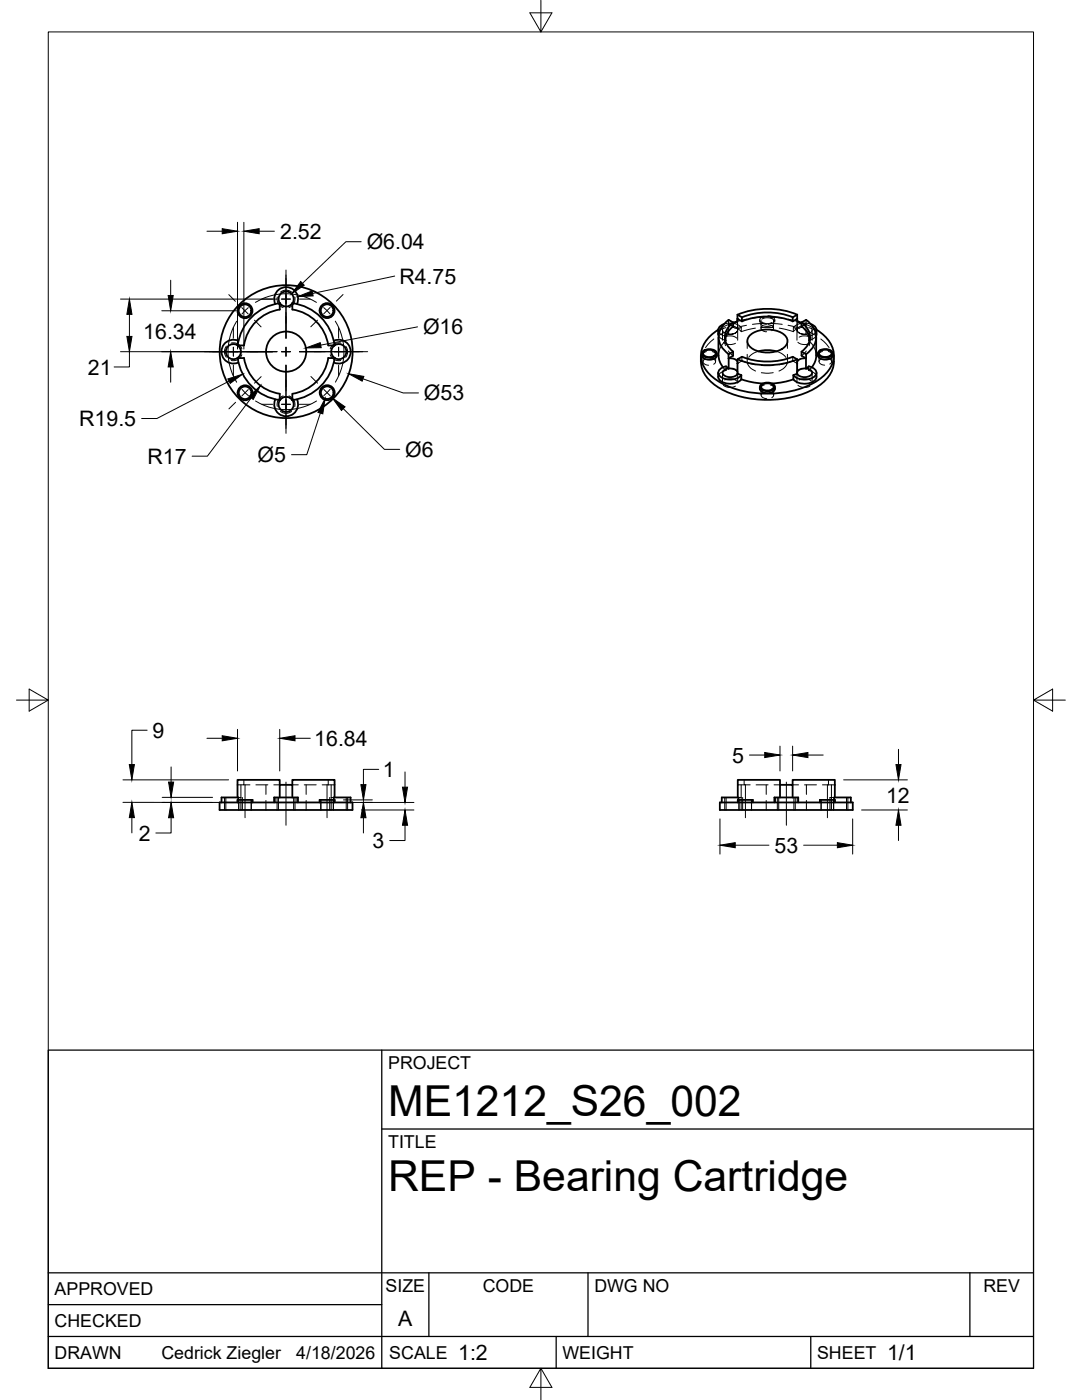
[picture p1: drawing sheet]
<svg xmlns="http://www.w3.org/2000/svg" width="216mm" height="279mm" viewBox="0 0 216 279" stroke-linecap="round" stroke-linejoin="round" font-family="sans-serif">
<!-- layer: Hidden -->
<g fill="none" stroke="#000" stroke-width=".2">
<path d="M55.3 59.3v.6l.2 .7M56 58.3a1.78 1.78 0 0 1 2.2 0M58.8 59.3v.6l-.2 .7M45.2 69.1a1.78 1.78 0 0 0 0 2.2M46.2 68.5l.6-.1 .7 .2M47.4 68.9a1.5 1.5 0 0 1 0 2.6M47.5 71.8l-.7 .2-.7-.1M55.5 79.8l-.2 .7v.6M55.8 60.5a1.5 1.5 0 0 0 2.5 0M55.8 79.9a1.5 1.5 0 0 1 2.5 0M58.6 79.8l.2 .7v.6M66.7 71.8l.7 .2 .6-.1"/>
<path d="M66.8 68.9a1.5 1.5 0 0 0 0 2.6M68 68.5l-.6-.1-.7 .2M69 69.1a1.78 1.78 0 0 1 0 2.2M140.2 70.4l-.4 1.8M140.3 70.5v1.7M140.7 71.7a.61 .61 0 0 0-.4 .7 .61 .61 0 0 0 .7 .4l.4 .1M140.9 70.2l-.6 .3-.3 .5M141.6 71.5a.78 .78 0 0 1 .9 .2 .78 .78 0 0 1 .1 .8l-.2 .2M142.1 70.2l.7 .3 .2 .5M142.4 67.6l-1.6 1.8M142.8 70.5v1.7M143.4 67l.5 .6 1 .3"/>
<path d="M143.5 66.4l.4 .4 1 .3M144.2 65.8v2.1M144.2 74.4v2.1M144.3 73.3l.6 .6M144.3 65.5a.69 .69 0 0 0 .5 1.1l.6 .1-.5 .4M144.4 68.3a2.24 2.24 0 0 0 2.3 .2M144.4 76.9a2.18 2.18 0 0 0 2.3 .2M144.6 67.3a2.24 2.24 0 0 1 2.4 .2M144.6 75.8a2.19 2.19 0 0 1 2.4 .3M144.6 67.3v.8M144.6 67.7l.2 1.3M144.8 65.4l-1.1 .5-.4 .8"/>
<path d="M144.9 73.9l-1.3 .6-.3 .7M144.9 67.9l-1.1 1.3-.3 .8-.1 1M144.9 67.1v.8M144.9 73.1v.8M145.3 70l1 1M145.4 66.7a1.55 1.55 0 0 0 1.8-.9v-.1a1.17 1.17 0 0 1-1.6 1zM145.4 73.6a1.5 1.5 0 0 1 1.8 .8v.2v-.4M145.4 63.8v.8M145.4 64.6l.9 .6M145.4 65a1.66 1.66 0 0 1 1.8 .7l.7-.3M145.4 64.6v2.1M145.5 65.9l-2.1 1.1"/>
<path d="M146 65.3l1.1 .3 .8 .6M146.3 64.6h-.9M146.3 64.4l-3 1.4M146.3 64.5h-.8l-1.1 .2M146.4 64.6l1.1 .4 .4 .4M147.2 63.8v2M147.2 72.4v2M147.2 65.8v2.1M147.2 74.4v2.1M147.9 65.4v.8M148 71.2v.8l2.7 .8M148 72l-.8 .5v-.3"/>
<path d="M148.9 64.9l-2.3 .6M149 63.7l-2 .5M149.1 68.1v1.4M149.1 70.7v1.5M149.1 72.4l.3 .6 .5 .6 .9 .4M150.7 65.5l-2.8 .7M151.3 70.1l-1 .4-.9 .8M151.6 63.9v.4M151.8 64.7a2.19 2.19 0 0 0 2.4 .2M151.8 63.9v1.6M151.9 77.2v1.6M151.9 72.9h2.4"/>
<path d="M151.9 65.4h2.4M151.9 74.4l.9 .1 1.5-.1M152 64.2a1.84 1.84 0 0 0 2 .2M152 63.7a2.21 2.21 0 0 1 2.4 .2M152 63.2a.73 .73 0 0 0-.4 .9 .73 .73 0 0 0 .8 .5l.6 .1M152.2 76.5h1.9M152.2 65a.6 .6 0 0 0-.3 .7 .6 .6 0 0 0 .6 .4l.5 .1M152.2 63.4a1.84 1.84 0 0 1 2 .1M152.2 78.3a.62 .62 0 0 0-.3 .8 .62 .62 0 0 0 .7 .4l.4 .1M152.5 63.3l-2.4 .2M152.5 64.6l-2.4 .1M152.5 76.8l-.6 .3-.3 .5"/>
<path d="M153.2 64.8a.8 .8 0 0 1 .8 .2 .8 .8 0 0 1 .2 .8l-.2 .2M153.2 78.1a.79 .79 0 0 1 .9 .2 .79 .79 0 0 1 .1 .9l-.2 .2M153.2 63a1.01 1.01 0 0 1 1.3 1.1l-.3 .4M153.7 64.6l2.4 .1M153.7 76.8l.7 .3 .2 .5M153.7 63.3l2.4 .2M154.3 63.9v1.6M154.4 77.2v1.6M154.6 63.9v.4M155 70.1l.9 .4 .9 .8M155.5 65.5l2.8 .7M157.1 72.5l-.2 .5-.6 .6-.9 .4"/>
<path d="M157.1 68.1v1.4M157.1 70.7v1.5M157.2 63.7l2 .5M157.2 64.9l2.4 .6M158.2 72l-2.7 .8M158.2 72l.9 .5v-.3M158.2 71.2v.8M158.3 65.4v.8M159 63.8v4.1M159 72.4v4.1M159.1 64v1.7M159.2 68.3a2.24 2.24 0 0 0 2.4 .2"/>
<path d="M159.2 76.9a2.18 2.18 0 0 0 2.4 .2M159.5 67.3a2.24 2.24 0 0 1 2.4 .2M159.5 75.8a2.19 2.19 0 0 1 2.4 .3M159.8 64.6l-1.1 .4-.4 .4 .8 .3M159.9 64.6h.9M159.9 64.4l3 1.4M159.9 64.5h.8l1.1 .2M160.2 65.3l-1.1 .3-.8 .6M160.7 65.9l2.1 1.1M160.8 65a1.31 1.31 0 0 0-1.8 1 1.63 1.63 0 0 0 1.8 .7 1.55 1.55 0 0 1-1.8-.9l.1-.1M160.8 64.6v2.1M160.8 73.6a1.5 1.5 0 0 0-1.8 .8l.1 .2v-.4"/>
<path d="M160.8 66.7l.6 .4M160.8 63.8v.8M160.8 64.6l-.9 .6M160.9 70l-1 1M161.4 73.9l1.2 .6 .3 .7M161.4 67.9l1 1.3 .3 .8 .2 1M161.4 67.1v.8M161.4 73.1v.8M161.4 65.4l1.2 .5 .3 .8M161.6 67.7l-.1 1.3M161.6 67.3v.8M161.9 65.5a.78 .78 0 0 1 0 .8 .78 .78 0 0 1-.8 .4h-.3"/>
<path d="M162 73.3l-.6 .6M162.1 65.8v2.1M162.1 74.4v2.1M162.7 66.4l-.4 .4-.9 .3M162.9 67l-.6 .6-.9 .3M163.4 70.5v1.7M163.8 67.6l1.6 1.8M163.8 71.6a.61 .61 0 0 0-.3 .8 .61 .61 0 0 0 .6 .4l.4 .1M164.1 70.1l-.7 .4-.2 .4M164.8 71.5a.78 .78 0 0 1 .8 .2 .78 .78 0 0 1 .2 .8l-.2 .2M165.3 70.1l.7 .4 .2 .4M165.9 70.5v1.7"/>
<path d="M166 70.4l.4 1.8M56 82.1a1.78 1.78 0 0 0 2.2 0M45.1 159.2v2.4M47.4 159.6h.1M47.4 159.6v.5M47.6 159.2h.5M47.6 159.6v.5M47.6 159.6v2M48.1 156.6v5M48.7 155.6v1h-1.3M48.7 156.6h1.2M50.1 159.6v2"/>
<path d="M50.4 159.6v.5M51.1 156.6h2.3M53.1 156.6v1.9M53.1 159.7v1.9M54.6 156.6h1.2M54.9 159.2v.9M55.6 159.2v2.4M58.3 156.6h1.2M58.6 159.2v2.4M59.2 159.2v.9M60.7 156.6h2.4M61.1 156.6v1.9"/>
<path d="M61.1 159.7v1.9M63.8 159.6h.1M63.8 159.6v.5M64 159.6v2M64.3 156.6h1.2M65.5 155.6v1M65.5 156.6h1.3M66.1 159.2h.5M66.1 156.6v5M66.5 159.6v2M66.6 159.6v.5M66.8 159.6v.5"/>
<path d="M69.1 159.2v2.4M144.9 159.2v2.4M147.2 159.6h.1M147.2 159.6v.5M147.2 156.6h1.3M147.4 159.2h.5M147.4 159.6v.5M147.4 159.6v2M147.9 156.6v5M148.5 155.6v1h1.2M149.9 159.6v2M150.2 159.6v.5"/>
<path d="M150.9 156.6h2.4M152.9 156.6v1.9M152.9 159.7v1.9M154.5 156.6h1.1M154.7 159.2v.9M155.4 159.2v2.4M158.2 156.6h1.1M158.4 159.2v2.4M159.1 159.2v.9M160.5 156.6h2.4M160.9 156.6v1.9M160.9 159.7v1.9"/>
<path d="M163.6 159.6v.5M163.8 159.6v2M163.9 159.6v2M164.1 156.6h1.2M165.3 156.6h1.3M165.3 155.6v1M165.6 159.2h.8M165.9 156.6v5M166.3 159.6v2M166.4 159.6v.5M166.6 159.6v.5M168.9 159.2v2.4"/>
</g>
<!-- layer: Visible -->
<g fill="none" stroke="#000" stroke-width=".36">
<path d="M47.4 71.5h1.3M47.4 68.9a1.51 1.51 0 0 0-2.3 1.3 1.51 1.51 0 0 0 2.3 1.2M47.4 71.4h.1M47.4 71.4a9.7 9.7 0 0 0 8.4 8.4M47.4 68.9h.1M47.6 68a2.38 2.38 0 0 0-3.4 2.2 2.38 2.38 0 0 0 3.4 2.1M48.7 68.9h-1.3a1.49 1.49 0 0 1 0 2.5M48.7 71.4a8.5 8.5 0 0 0 7.1 7.2M54.9 60.7a2.38 2.38 0 0 1 2.2-3.4 2.38 2.38 0 0 1 2.2 3.4M54.9 79.7a2.38 2.38 0 0 0 2.2 3.4 2.38 2.38 0 0 0 2.2-3.4M55.8 78.6v1.3a1.51 1.51 0 0 0 1.3 2.3 1.51 1.51 0 0 0 1.3-2.3M55.8 61.8a8.5 8.5 0 0 0-7.1 7.1"/>
<path d="M55.8 79.8h.1M55.8 60.5a9.7 9.7 0 0 0-8.4 8.4M55.8 60.5h.1M55.9 60.5a1.49 1.49 0 0 0 2.4 0v1.3M58.3 78.6v1.3a1.49 1.49 0 0 0-2.4 0M58.3 60.5h.1M58.3 61.8a8.5 8.5 0 0 1 7.2 7.1h1.3M58.3 79.8h.1M58.3 60.5a9.7 9.7 0 0 1 8.5 8.4M58.4 60.5a1.51 1.51 0 0 0-1.3-2.3 1.51 1.51 0 0 0-1.3 2.3v1.3M66.6 68a2.38 2.38 0 0 1 3.4 2.2 2.38 2.38 0 0 1-3.4 2.1M66.8 71.5l-1.3-.1a8.5 8.5 0 0 1-7.2 7.2"/>
<path d="M66.8 68.9a1.51 1.51 0 0 1 2.3 1.3 1.51 1.51 0 0 1-2.3 1.2M66.8 71.4a9.7 9.7 0 0 1-8.5 8.4M66.8 68.9h.1M66.8 71.4h.1M66.8 68.9a1.49 1.49 0 0 0 0 2.5M139.8 71v1.2M139.9 72.2a6.3 6.3 0 0 0 3.3 5 20.5 20.5 0 0 0 19.8 0 6.3 6.3 0 0 0 3.4-5M140 70.5v.5M140.1 70.9a1.79 1.79 0 0 0 2.9 .3v-.3M140.2 70.2a1.95 1.95 0 0 1 2.8 .2 1.29 1.29 0 0 1-1.7 1 1.14 1.14 0 0 1-1.2-1zM140.4 70.3a1.54 1.54 0 0 1 2.4 .2 1.45 1.45 0 0 1-2.5 0zM143 70.5v.5"/>
<path d="M143.3 74.4a1.77 1.77 0 0 0 2 2.2h.5a2.75 2.75 0 0 0 2.1-.9l1.8 .5 2.5 .3M143.3 65.8v.9M143.3 66.7l.1 .3M143.3 65.8a6.1 6.1 0 0 0-3.4 5.8 7.1 7.1 0 0 0 4 4.8 20.9 20.9 0 0 0 18.5 0 6.7 6.7 0 0 0 4-5.7 6.4 6.4 0 0 0-3.5-4.9M143.4 67.3v4.1l.3 1 .6 .9M144.5 64.7a1.19 1.19 0 0 0-1 1.7M145.4 70.7l.9-.5v.8l-.9 .5zM145.4 63.8l.9 .5v.9M145.4 73.5a.94 .94 0 0 0-1.1 1.2 1.98 1.98 0 0 0 2.9-.1M145.4 73.5h.1M145.4 73.5l-.4-.2a1.18 1.18 0 0 0-1.5 .6 1.18 1.18 0 0 0 .8 1.6 3.3 3.3 0 0 0 3.6-.6l-.7-.3M145.4 73.5a1.77 1.77 0 0 1 1.8 .7"/>
<path d="M145.4 63.8a3.9 3.9 0 0 0 0 6.9M145.4 71.5h.1M146.3 64.5h.2M146.3 65.1l-1.1 1.2-.5 1.4M146.3 64.3a3.4 3.4 0 0 0 0 5.9M147.1 64.2l-.8 .2M147.2 74.6v-2.9l.9-.5a13.8 13.8 0 0 0 10.1 0l.9 .5v2.9M147.2 62.8v1.2M147.2 62.8l.8 .5v.8l-.8-.5M147.2 63.6a.87 .87 0 0 1-.9 1M147.2 72.2l-.7-.6-1.1-.1v2.1M147.2 72.5h.1"/>
<path d="M147.2 63.6h.1M147.2 62.8a15.7 15.7 0 0 1 11.9 0M147.2 71.7a15.7 15.7 0 0 0 11.9 0M147.9 74.9v.8M148.1 64.1a13.8 13.8 0 0 1 10.1 0M148.1 63.3a13.8 13.8 0 0 1 10.1 0M149.7 66.9a5.9 5.9 0 0 1 6.8 0 1.64 1.64 0 0 1-.5 2.8 6.1 6.1 0 0 1-6.3-.4 1.52 1.52 0 0 1 0-2.4zM151.3 70.1l1.8-.2 1.9 .2M151.6 77.2v.4M151.8 76.8a1.95 1.95 0 0 1 2.8 .3 1.29 1.29 0 0 1-1.7 1 1.14 1.14 0 0 1-1.2-1zM152 76.9a1.54 1.54 0 0 1 2.4 .3 1.45 1.45 0 0 1-2.5 0zM154.6 77.2a1.17 1.17 0 0 1-1.5 1.3 1.4 1.4 0 0 1-1.5-.9"/>
<path d="M158.3 75.7l-2.3 .6-1.9 .2M159.1 62.8v1.2M159.1 62.8l-.9 .5v.8l.9-.5M159.1 74.6l-.8 .3M159.1 72.5h.1M159.1 63.6a.87 .87 0 0 0 .8 1M159.1 63.6h.1M159.1 74.6h.1M159.2 64.2l.8 .2M159.9 64.5h-.1M160 65.1l1.1 1.2 .5 1.4M160 64.3a3.4 3.4 0 0 1 0 5.9"/>
<path d="M160.8 73.5a1.77 1.77 0 0 0-1.7 .7M160.8 73.5a.94 .94 0 0 1 1.2 1.2 1.98 1.98 0 0 1-2.9-.1M160.8 70.7l-.9-.5v.8l.9 .5-1.1 .1-.6 .6M160.8 63.8l-.9 .5v.9M160.8 70.7v2.9M160.8 73.5l.4-.2a1.18 1.18 0 0 1 1.6 .7 1.18 1.18 0 0 1-.8 1.5 3.3 3.3 0 0 1-3.7-.6v.8M160.8 63.8a3.9 3.9 0 0 1 0 6.9M160.8 71.5h.1M161.8 64.7a1.19 1.19 0 0 1 .9 1.7M162.9 67.3l-.1 4.1-.3 1-.5 .9M162.9 66.7v.3M162.9 74.4a1.74 1.74 0 0 1-1.9 2.2h-.6a2.75 2.75 0 0 1-2.1-.9"/>
<path d="M162.9 65.8v.9M163.2 70.5a1.17 1.17 0 0 0 1.5 1.3 1.17 1.17 0 0 0 1.5-1.3M163.4 70.1a1.95 1.95 0 0 1 2.8 .3 1.29 1.29 0 0 1-1.7 1 1.14 1.14 0 0 1-1.3-1zM163.5 70.2a1.54 1.54 0 0 1 2.4 .3 1.45 1.45 0 0 1-2.5 0zM166.4 71v1.2M47.6 159.6v-.4h-3.4v.9M55.8 159.2v-2.6h2.5v2.6M55.8 156.6v-1h-8.4v3.6M58.3 156.6v-1h8.5v3.6M66.6 159.6v-.4h3.4v.9M147.4 159.6v-.4h-3.4v.9M155.6 159.2v-2.6h2.6v2.6"/>
<path d="M155.6 156.6v-1h-8.4v3.6M158.2 156.6v-1h8.4v3.6M166.4 159.6v-.4h3.4v.9M43.8 160.1h26.5v1.5h-26.5zM47.4 160.1v-.5h3v.5M54.7 160.1v-.9h4.8v.9M63.8 160.1v-.5h3v.5M143.6 160.1h26.6v1.5h-26.6zM147.2 160.1v-.5h3v.5M154.5 160.1v-.9h4.8v.9M163.6 160.1v-.5h3v.5"/>
<circle cx="48.9" cy="62" r="1.26"/>
<circle cx="48.9" cy="62" r="1.49"/>
<circle cx="48.9" cy="78.4" r="1.26"/>
<circle cx="48.9" cy="78.4" r="1.49"/>
<circle cx="57.1" cy="70.2" r="4"/>
<circle cx="57.1" cy="70.2" r="13.3"/>
<circle cx="65.3" cy="62" r="1.26"/>
<circle cx="65.3" cy="62" r="1.49"/>
<circle cx="65.3" cy="78.4" r="1.26"/>
<circle cx="65.3" cy="78.4" r="1.49"/>
</g>
<!-- layer: Hidden Narrow -->
<g fill="none" stroke="#000" stroke-width=".2">
<path d="M47.5 68.6l.5 .5 .3 .5M48.3 70.8l-.3 .5-.5 .5M55.5 60.6l.5 .5 .5 .3M56.5 79l-.5 .3-.5 .5M57.7 79l.5 .3 .4 .5M58.6 60.6l-.4 .5-.5 .3M65.9 70.8l.3 .5 .5 .5M66.7 68.6l-.5 .5-.3 .5M44.8 159.2v2.4M48.4 159.2v2.4M55.3 159.2v2.4M58.9 159.2v2.4"/>
<path d="M65.8 159.2v2.4M69.4 159.2v2.4M144.6 159.2v2.4M148.2 159.2v2.4M155.1 159.2v2.4M158.7 159.2v2.4M165.6 159.2v2.4M169.2 159.2v2.4"/>
</g>
<!-- layer: Border -->
<path d="M9.6 6.4h196.6v266.7h-196.6zM107.9 0v6.4l-2.2-3.8h4.4l-2.2 3.8M3.3 139.7h6.3l-3.8-2.2v4.4l3.8-2.2M206.2 139.7l3.8 2.2v-4.4l-3.8 2.2h6.4M107.9 273.1l2.2 3.8h-4.4l2.2-3.8v6.3" fill="none" stroke="#000" stroke-width=".2"/>
<!-- layer: Titleblock -->
<path d="M9.6 209.6h196.6v63.5h-196.6zM76.2 209.6v63.5M76.2 225.3h130M9.6 254h196.6M85.6 254v12.7M117.3 254v12.7M193.5 254v12.7M9.6 266.7h196.6M9.6 260.4h66.6M111 266.7v6.4M161.8 266.7v6.4" fill="none" stroke="#000" stroke-width=".25"/>
<!-- layer: Smart Centers -->
<g fill="none" stroke="#000" stroke-width=".2">
<path d="M45.7 58.8l1.3 1.3M52.2 59.7h2.2M56.2 59.7h1.8M57.1 53.9v13.6M59.8 59.7h2.1M68.5 58.8l-1.4 1.3M40.8 70.2h13.6M46.6 65.4v2.1M46.6 69.3v1.8M46.6 72.9v2.1M47.2 64.1a11.6 11.6 0 0 0 0 12.2M48.2 61.4l1.3 1.3"/>
<path d="M48.3 77.7l1.3 1.3M49.5 77.7l-1.2 1.3M49.5 61.4l-1.2 1.3M50.8 63.9l1.3 1.3M51 60.3a11.6 11.6 0 0 1 12.1 0M52.1 75.2l-1.3 1.3M56.2 70.2h1.8M57.1 69.3v1.8M57.1 72.9v13.6M59.8 70.2h13.6M62 75.1l1.4 1.4M63.4 63.9l-1.4 1.3"/>
<path d="M64.6 61.4l1.3 1.2M64.6 77.7l1.3 1.3M65.9 61.4l-1.3 1.2M65.9 77.7l-1.3 1.3M66.9 64.1a11.7 11.7 0 0 1 0 12.2M67.6 65.4v2.1M67.6 69.3v1.8M67.6 72.9v2.1M47 80.3l-1.3 1.3M51 80a11.6 11.6 0 0 0 12.2 0M52.2 80.7h2.2M56.2 80.7h1.8"/>
<path d="M59.8 80.7h2.1M67.2 80.2l1.3 1.4M48.9 156.6v6.6M57.1 156.1v8.6M65.3 156.6v6.6M148.7 156.6v6.6M156.9 156.1v8.6M165.1 156.6v6.6"/>
</g>
<!-- layer: FD_Dimensions -->
<g fill="none" stroke="#000" stroke-width=".2">
<path d="M24 59.7h31.3M34.1 55.9v3.1M41.3 46.1h3M47.4 44.4v25.3M48.7 44.4v25.3M51.7 46.1h3.1M72.1 48.2h-3.1l-8.6 8.3M78.8 55.1l-16.4 3.5M24 70.2h31.3M25.8 70.2v3h-3M25.8 62.7v4.4M32.3 62h14.8"/>
<path d="M34.1 73.2v3.1M45.7 76.1l-14.4 7.4h-3M50.1 79.4l-8.7 11.6h-3.1M72.4 75.6l8.1 2.8h3M83.3 65.2l-19.3 3.7M63.9 82.4l-2.7 8.3h-3M68.5 81.6l8.2 8.1h3.1M24.5 155.6h21.1M29.4 145.7h-3.1v6.9M32.4 159.1h10M34.1 153.1v3M41.3 147.3h3"/>
<path d="M47.4 145.6v8.3M55.8 145.6v8.3M58.9 147.3h3M68.5 159.6h5.8M75.6 153.5h-3.1v3.1M80.8 154.1v3M149.5 150.7h3.1M155.6 148.9v5M158.2 148.9v5M161.2 150.7h3.1M168.3 155.6h12.8M179.3 149.5v3.1"/>
<path d="M24.5 160.1h21.1M26.3 163.2v3M34.1 163.2v3h-3M68.5 160.1h14.1M72.1 161.6h10.5M72.5 163.2v3M80.8 164.7v3h-3M143.7 163.4v7.1M146.7 168.7h6.7M160.4 168.7h6.7M170.1 163.4v7.1M171.9 161.6h9.2"/>
<path d="M179.3 164.7v3"/>
</g>
<g fill="#000" stroke="#000" stroke-width=".2">
<path d="M33.5 59h1.1l-.5 3zM44.3 45.6l3.1 .5-3.1 .6zM48.7 46.1l3-.5v1.1zM60 56.2l.7 .7-2.5 1.8zM59.4 59.2l2.9-1.1 .2 1zM25.8 59.7l.5 3h-1zM25.3 67.1h1l-.5 3.1zM34.1 70.2l.5 3h-1.1zM45.5 75.6l2.9-.9-2.5 1.8zM49.7 79.1l2.3-2.1-1.5 2.7zM61 69.4l2.9-1 .2 1zM69.6 74.6l3 .5-.3 1z"/>
<path d="M64.9 79.5l-.5 3.1-1-.3zM66.3 79.4l2.6 1.8-.8 .7zM25.8 152.6h1l-.5 3zM33.6 156.1h1l-.5 3zM44.3 146.8l3.1 .5-3.1 .5zM55.8 147.3l3.1-.5v1zM72 156.6h1l-.5 3zM80.3 157.1h1l-.5 3zM152.6 150.2l3 .5-3 .5zM158.2 150.7l3-.5v1zM178.8 152.6h1l-.5 3zM26.3 160.1l.5 3.1h-1z"/>
<path d="M34.1 160.1l.5 3.1h-1zM72.5 160.1l.5 3.1h-1zM80.8 161.6l.5 3.1h-1zM143.7 168.7l3-.5v1zM167.1 168.2l3 .5-3 .5zM179.3 161.6l.5 3.1h-1z"/>
</g>
<g font-size="8.5">
<text x="77.4" y="222.8">ME1212_S26_002</text>
<text x="77.4" y="237.8">REP - Bearing Cartridge</text>
</g>
<g font-size="4.3">
<text x="55.9" y="47.6">2.52</text>
<text x="73.2" y="49.7">Ø6.04</text>
<text x="79.7" y="56.6">R4.75</text>
<text x="28.6" y="67.6">16.34</text>
<text x="84.4" y="66.7">Ø16</text>
<text x="17.5" y="74.8">21</text>
<text x="84.6" y="79.9">Ø53</text>
<text x="15.8" y="85">R19.5</text>
<text x="29.4" y="92.6">R17</text>
<text x="51.4" y="92.2">Ø5</text>
<text x="80.9" y="91.1">Ø6</text>
<text x="30.5" y="147.2">9</text>
<text x="62.7" y="148.8">16.84</text>
<text x="76.4" y="155.1">1</text>
<text x="146.1" y="152.2">5</text>
<text x="176.8" y="160.2">12</text>
<text x="27.7" y="167.8">2</text>
<text x="74.3" y="169.2">3</text>
<text x="154.5" y="170.2">53</text>
<text x="79.5" y="264.5">A</text>
<text x="91.4" y="271.4">1:2</text>
<text x="177" y="271.4">1/1</text>
</g>
<g font-size="3.5">
<text x="77.4" y="213.4">PROJECT</text>
<text x="77.4" y="229.1">TITLE</text>
<text x="76.9" y="257.8">SIZE</text>
<text x="96.3" y="257.8">CODE</text>
<text x="118.6" y="257.8">DWG NO</text>
<text x="196.2" y="257.8">REV</text>
<text x="10.9" y="258.5">APPROVED</text>
<text x="10.9" y="264.8">CHECKED</text>
<text x="10.9" y="271.2">DRAWN</text>
<text x="32.2" y="271.2">Cedrick Ziegler</text>
<text x="59.1" y="271.2">4/18/2026</text>
<text x="77.7" y="271.2">SCALE</text>
<text x="112.2" y="271.2">WEIGHT</text>
<text x="163" y="271.2">SHEET</text>
</g>
</svg>
